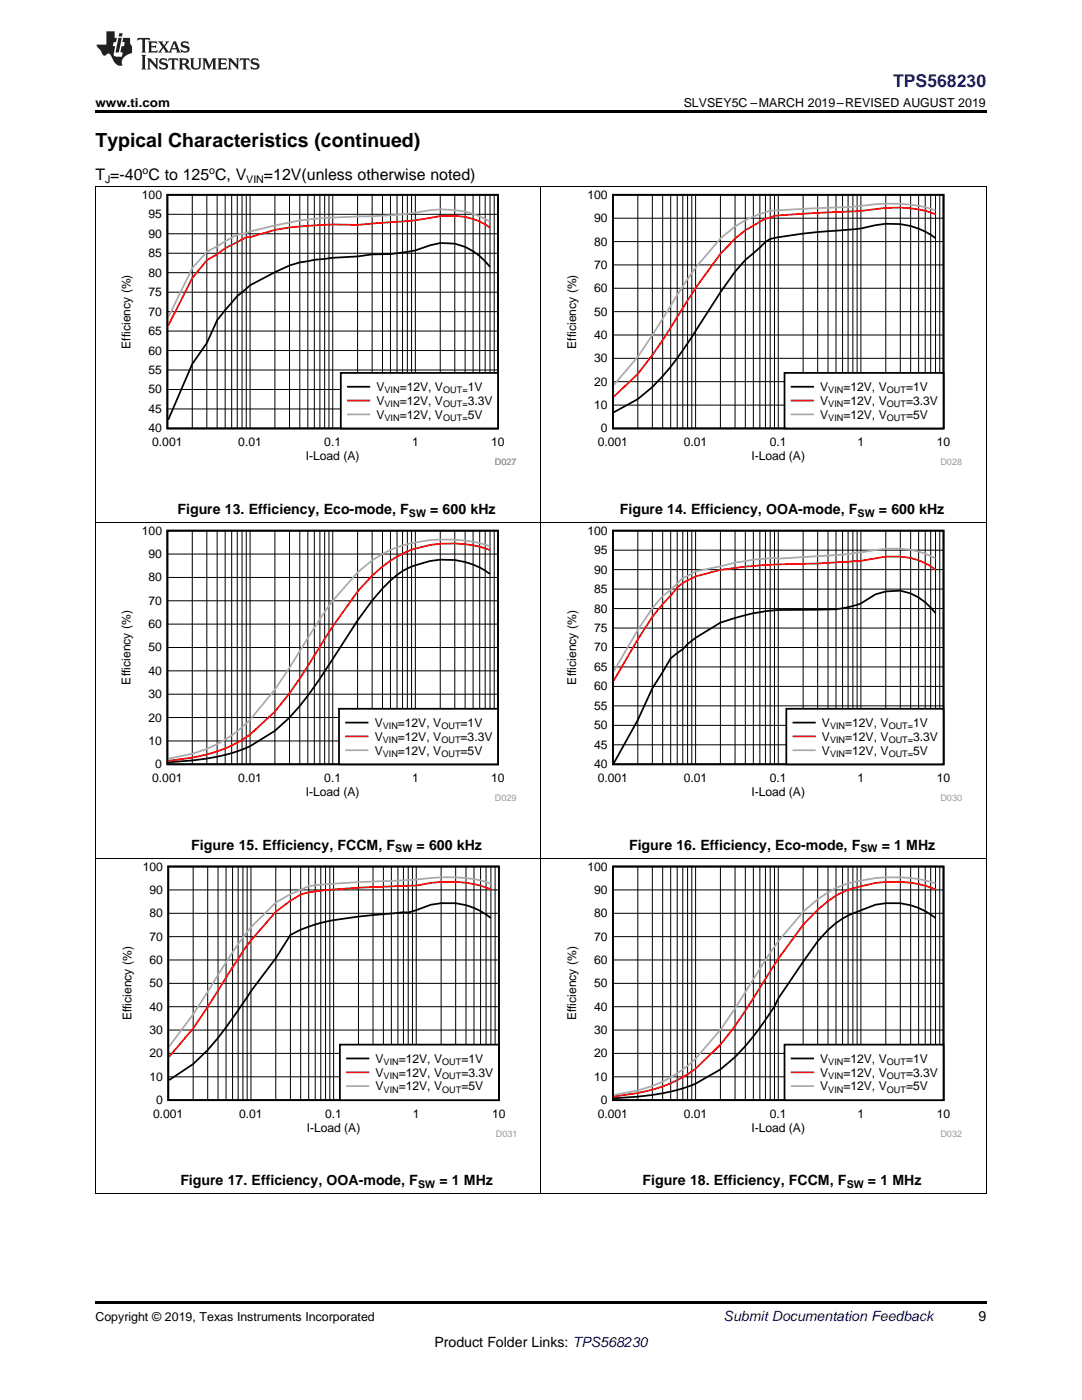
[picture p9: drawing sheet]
<svg xmlns="http://www.w3.org/2000/svg" width="216mm" height="279mm" viewBox="0 0 216 279" stroke-linecap="round" stroke-linejoin="round" font-family="sans-serif">
<path d="M19 259.7h177.8v.5h-177.8z" fill="#000"/>
<path d="M19.1 171.3v67M107.9 171.3v67M196.8 171.3v67M19 238.3h177.8" fill="none" stroke="#000" stroke-width=".2"/>
<path d="M23.9 172h79.1v55h-79.1z" fill-rule="evenodd" fill="#fff"/>
<path d="M33.6 172.9h65.9v46.7h-65.9zM98 183.2a13.7 13.7 0 0 0-14.9-1.6l-1.6 .5-1-.1-6.1 .6a62.1 62.1 0 0 0-10.4 1.6 26.7 26.7 0 0 0-6.1 2.4l-2.9 4.6-4.9 6.6-2.6 3.8a81.9 81.9 0 0 1-6.1 8l-2.9 2.8-4.8 3.1" fill="none" stroke="#000" stroke-width=".35"/>
<g fill="none" stroke="#000" stroke-width=".2">
<path d="M33.6 177.6h66M38.5 172.9v46.7M41.4 172.9v46.7M43.5 172.9v46.7M45.1 172.9v46.7M46.4 172.9v46.7M47.5 172.9v46.7M48.5 172.9v46.7M49.3 172.9v46.7M50.1 172.9v46.7M55 172.9v46.7M57.9 172.9v46.7"/>
<path d="M60 172.9v46.7M61.6 172.9v46.7M62.9 172.9v46.7M64 172.9v46.7M65 172.9v46.7M65.8 172.9v46.7M66.6 172.9v46.7M71.5 172.9v46.7M74.4 172.9v46.7M76.5 172.9v46.7M78.1 172.9v46.7M79.4 172.9v46.7"/>
<path d="M80.5 172.9v46.7M81.5 172.9v46.7M82.3 172.9v46.7M83.1 172.9v46.7M88 172.9v46.7M90.9 172.9v46.7M93 172.9v46.7M94.6 172.9v46.7M95.9 172.9v46.7M97 172.9v46.7M98 172.9v46.7M98.8 172.9v46.7"/>
<path d="M33.6 196.3h66M33.6 191.6h66M33.6 186.9h66M33.6 182.3h66M33.6 214.9h66M33.6 210.2h66M33.6 205.6h66M33.6 200.9h66"/>
</g>
<path d="M98 177.4a24.7 24.7 0 0 0-14.9-.7l-11.6 .5-7.5 .6a10.9 10.9 0 0 0-6.1 2l-2.9 2.2-4.9 5.7-1.6 2.2-7.1 11-2.9 4.3-4.8 5.7" fill="none" stroke="#f00" stroke-width=".35"/>
<path d="M98 176.4a23.3 23.3 0 0 0-10-1.3l-6.5 .5-14.9 .8-5 .4-3.7 1.7-2.9 1.6a40.8 40.8 0 0 0-7.5 8.3l-9 14-4.8 6.5" fill="none" stroke="#aaa" stroke-width=".35"/>
<path d="M67.8 208.5h31.7v11.1h-31.7z" fill-rule="evenodd" fill="#fff"/>
<path d="M67.8 208.5h31.7v11.1h-31.7zM69.2 211.2h4.3" fill="none" stroke="#000" stroke-width=".35"/>
<path d="M69.2 214h4.3" fill="none" stroke="#f00" stroke-width=".35"/>
<path d="M69.2 216.8h4.3" fill="none" stroke="#aaa" stroke-width=".35"/>
<path d="M112.6 172h79.4v55h-79.4z" fill-rule="evenodd" fill="#fff"/>
<path d="M122.3 172.9h66v46.7h-66zM186.7 183.2a14 14 0 0 0-15.7-1.2 16.2 16.2 0 0 0-7.8 5.9l-7.9 11.4a42 42 0 0 1-5 7.5 27.7 27.7 0 0 1-14.1 10.4l-1.1 .3a53.4 53.4 0 0 1-12.6 1.7" fill="none" stroke="#000" stroke-width=".35"/>
<g fill="none" stroke="#000" stroke-width=".2">
<path d="M122.3 177.6h66M127.3 172.9v46.7M130.2 172.9v46.7M132.2 172.9v46.7M133.8 172.9v46.7M135.1 172.9v46.7M136.2 172.9v46.7M137.2 172.9v46.7M138 172.9v46.7M138.8 172.9v46.7M143.8 172.9v46.7M146.7 172.9v46.7"/>
<path d="M148.7 172.9v46.7M150.3 172.9v46.7M151.6 172.9v46.7M152.7 172.9v46.7M153.7 172.9v46.7M154.5 172.9v46.7M155.3 172.9v46.7M160.3 172.9v46.7M163.2 172.9v46.7M165.2 172.9v46.7M166.8 172.9v46.7M168.1 172.9v46.7"/>
<path d="M169.2 172.9v46.7M170.2 172.9v46.7M171 172.9v46.7M171.8 172.9v46.7M176.7 172.9v46.7M179.6 172.9v46.7M181.7 172.9v46.7M183.3 172.9v46.7M184.6 172.9v46.7M185.7 172.9v46.7M186.7 172.9v46.7M187.5 172.9v46.7"/>
<path d="M122.3 196.3h66M122.3 191.6h66M122.3 186.9h66M122.3 182.3h66M122.3 214.9h66M122.3 210.2h66M122.3 205.6h66M122.3 200.9h66"/>
</g>
<path d="M186.7 177.5a24 24 0 0 0-16.5-.2 16.3 16.3 0 0 0-7 4.3l-2.9 3-5 6.7-3.7 5.8a100 100 0 0 1-7.8 11.4l-5 4.8a26.2 26.2 0 0 1-11.5 4.8l-4.8 .7" fill="none" stroke="#f00" stroke-width=".35"/>
<path d="M186.7 176.3a30.5 30.5 0 0 0-19.9 .9l-3.6 2.3-2.9 2.5-5 5.9-2.6 3.7-4 6.4a63.3 63.3 0 0 1-10.7 14 26.6 26.6 0 0 1-15.5 6.5" fill="none" stroke="#aaa" stroke-width=".35"/>
<path d="M156.5 208.5h31.8v11.1h-31.8z" fill-rule="evenodd" fill="#fff"/>
<path d="M156.5 208.5h31.8v11.1h-31.8zM158 211.2h4.2" fill="none" stroke="#000" stroke-width=".35"/>
<path d="M158 214h4.2" fill="none" stroke="#f00" stroke-width=".35"/>
<path d="M158 216.8h4.2" fill="none" stroke="#aaa" stroke-width=".35"/>
<path d="M19.1 104.3v67M107.9 104.3v67M196.8 104.3v67M19 171.3h177.8" fill="none" stroke="#000" stroke-width=".2"/>
<path d="M23.7 104.9h79.4v55h-79.4z" fill-rule="evenodd" fill="#fff"/>
<path d="M33.4 105.9h66v46.6h-66zM97.8 114.5a16.1 16.1 0 0 0-21.5 2.9 104.9 104.9 0 0 0-10.7 15.3l-1.8 2.7a49.8 49.8 0 0 1-8.9 10.5l-5 3a34.3 34.3 0 0 1-11.5 2.9l-4.8 .3" fill="none" stroke="#000" stroke-width=".35"/>
<g fill="none" stroke="#000" stroke-width=".2">
<path d="M33.4 119.9h66M33.4 115.2h66M33.4 110.6h66M38.4 105.9v46.6M41.3 105.9v46.6M43.3 105.9v46.6M44.9 105.9v46.6M46.2 105.9v46.6M47.3 105.9v46.6M48.3 105.9v46.6M49.1 105.9v46.6M49.9 105.9v46.6"/>
<path d="M54.9 105.9v46.6M57.8 105.9v46.6M59.8 105.9v46.6M61.4 105.9v46.6M62.7 105.9v46.6M63.8 105.9v46.6M64.8 105.9v46.6M65.6 105.9v46.6M66.4 105.9v46.6M71.4 105.9v46.6M74.3 105.9v46.6M76.3 105.9v46.6"/>
<path d="M77.9 105.9v46.6M79.2 105.9v46.6M80.3 105.9v46.6M81.3 105.9v46.6M82.1 105.9v46.6M82.9 105.9v46.6M87.8 105.9v46.6M90.7 105.9v46.6M92.8 105.9v46.6M94.4 105.9v46.6M95.7 105.9v46.6M96.8 105.9v46.6"/>
<path d="M97.8 105.9v46.6M98.6 105.9v46.6M33.4 138.5h66M33.4 133.9h66M33.4 129.2h66M33.4 124.6h66M33.4 147.9h66M33.4 143.2h66"/>
</g>
<path d="M97.8 109.8a22.2 22.2 0 0 0-23.5 5.1l-2.9 3.2-5 6.9-3.7 5.8a88.6 88.6 0 0 1-7.8 11.2l-5 4.6a26.4 26.4 0 0 1-11.5 4.6l-4.8 .6" fill="none" stroke="#f00" stroke-width=".35"/>
<path d="M97.8 109a28.6 28.6 0 0 0-21.5 1.6l-2 1.2-2.9 2.4-5 5.7-2.6 3.7-4 6.3a67.5 67.5 0 0 1-11.5 15.2 26.3 26.3 0 0 1-14.7 6.3" fill="none" stroke="#aaa" stroke-width=".35"/>
<path d="M67.6 141.5h31.8v11h-31.8z" fill-rule="evenodd" fill="#fff"/>
<path d="M67.6 141.5h31.8v11h-31.8zM69.1 144.2h4.2" fill="none" stroke="#000" stroke-width=".35"/>
<path d="M69.1 147h4.2" fill="none" stroke="#f00" stroke-width=".35"/>
<path d="M69.1 149.7h4.2" fill="none" stroke="#aaa" stroke-width=".35"/>
<path d="M112.6 104.9h79.4v55h-79.4z" fill-rule="evenodd" fill="#fff"/>
<path d="M122.3 105.9h66v46.6h-66zM186.7 122.4a11.5 11.5 0 0 0-7.1-4.5l-2.9 .1-2 .6a13.4 13.4 0 0 1-7.9 3l-11.5 .1a43.7 43.7 0 0 0-11.5 2.6l-5 3-1.6 1.2-1 1.1-2.4 1.8-3.6 6-2.9 6.3-4.8 8.6" fill="none" stroke="#000" stroke-width=".35"/>
<g fill="none" stroke="#000" stroke-width=".2">
<path d="M122.3 117.6h66M122.3 113.7h66M122.3 109.8h66M127.3 105.9v46.6M130.2 105.9v46.6M132.2 105.9v46.6M133.8 105.9v46.6M135.1 105.9v46.6M136.2 105.9v46.6M137.2 105.9v46.6M138 105.9v46.6M138.8 105.9v46.6"/>
<path d="M143.8 105.9v46.6M146.7 105.9v46.6M148.7 105.9v46.6M150.3 105.9v46.6M151.6 105.9v46.6M152.7 105.9v46.6M153.7 105.9v46.6M154.5 105.9v46.6M155.3 105.9v46.6M160.3 105.9v46.6M163.2 105.9v46.6M165.2 105.9v46.6"/>
<path d="M166.8 105.9v46.6M168.1 105.9v46.6M169.2 105.9v46.6M170.2 105.9v46.6M171 105.9v46.6M171.8 105.9v46.6M176.7 105.9v46.6M179.6 105.9v46.6M181.7 105.9v46.6M183.3 105.9v46.6M184.6 105.9v46.6M185.7 105.9v46.6"/>
<path d="M186.7 105.9v46.6M187.5 105.9v46.6M122.3 137h66M122.3 133.1h66M122.3 129.2h66M122.3 125.3h66M122.3 121.5h66M122.3 148.6h66M122.3 144.8h66M122.3 140.9h66"/>
</g>
<path d="M186.7 113.7a13.3 13.3 0 0 0-10-2.6 82.7 82.7 0 0 1-13.5 1.4l-7.9 .1a94.9 94.9 0 0 0-11.5 1.1l-5 1.3a9.4 9.4 0 0 0-5 3.9l-1.6 1.7-2 2.5-2.9 4.5-4.8 8.2" fill="none" stroke="#f00" stroke-width=".35"/>
<path d="M186.7 111.5a17.6 17.6 0 0 0-12-1.7l-2.9 .5h-.8a51.9 51.9 0 0 1-7.8 .7l-7.9 .5-.8-.2-.8 .1-3.4 .3-3.6 .6-7.9 1.7-2.6 1.3-2.4 2.4-1.6 1.3-2 2.4-2.9 4.3-4.8 8.3" fill="none" stroke="#aaa" stroke-width=".35"/>
<path d="M156.9 141.5h31.4v11h-31.4z" fill-rule="evenodd" fill="#fff"/>
<path d="M156.9 141.5h31.4v11h-31.4zM158.3 144.2h4.3" fill="none" stroke="#000" stroke-width=".35"/>
<path d="M158.3 147h4.3" fill="none" stroke="#f00" stroke-width=".35"/>
<path d="M158.3 149.7h4.3" fill="none" stroke="#aaa" stroke-width=".35"/>
<path d="M19.1 37.3v67M107.9 37.3v67M196.8 37.3v67M19 104.2h177.8" fill="none" stroke="#000" stroke-width=".2"/>
<path d="M23.7 37.9h79.4v55h-79.4z" fill-rule="evenodd" fill="#fff"/>
<path d="M33.4 38.9h66v46.6h-66zM97.8 53.3a11.4 11.4 0 0 0-10-4.8l-2 .5a25.9 25.9 0 0 1-9.5 1.7l-2 .1-2.9 .4-5 .2-3.7 .5-2.9 .5-2 .6-2.9 1.3-5 2.6a28.3 28.3 0 0 0-6.6 7l-2 4.6-2.9 4.1-4.8 11.2" fill="none" stroke="#000" stroke-width=".35"/>
<g fill="none" stroke="#000" stroke-width=".2">
<path d="M38.4 38.9v46.6M41.3 38.9v46.6M43.3 38.9v46.6M44.9 38.9v46.6M46.2 38.9v46.6M47.3 38.9v46.6M48.3 38.9v46.6M49.1 38.9v46.6M49.9 38.9v46.6M54.9 38.9v46.6M57.8 38.9v46.6M59.8 38.9v46.6"/>
<path d="M61.4 38.9v46.6M62.7 38.9v46.6M63.8 38.9v46.6M64.8 38.9v46.6M65.6 38.9v46.6M66.4 38.9v46.6M71.4 38.9v46.6M74.3 38.9v46.6M76.3 38.9v46.6M77.9 38.9v46.6M79.2 38.9v46.6M80.3 38.9v46.6"/>
<path d="M81.3 38.9v46.6M82.1 38.9v46.6M82.9 38.9v46.6M87.8 38.9v46.6M90.7 38.9v46.6M92.8 38.9v46.6M94.4 38.9v46.6M95.7 38.9v46.6M96.8 38.9v46.6M97.8 38.9v46.6M98.6 38.9v46.6M33.4 58.3h66"/>
<path d="M33.4 54.4h66M33.4 50.5h66M33.4 46.7h66M33.4 42.8h66M33.4 77.7h66M33.4 73.8h66M33.4 70h66M33.4 66.1h66M33.4 62.2h66M33.4 81.6h66"/>
</g>
<path d="M97.8 45.4a13.6 13.6 0 0 0-10-2.3 92.7 92.7 0 0 1-13.5 1.5l-2.9 .3-5-.1a101.7 101.7 0 0 0-11.5 1.1l-5 1.4h-.8l-4.2 2.2-1.6 1.2-2 1.2-2.9 3.6-4.8 9.5" fill="none" stroke="#f00" stroke-width=".35"/>
<path d="M97.8 44.2a18.1 18.1 0 0 0-12-2.2 70.3 70.3 0 0 1-14.4 1.2l-5 .2a59.4 59.4 0 0 0-11.5 1.6l-5 1.2-.8 .3-1.8 .3-6 3.5-2.9 3.2-4.8 9.8" fill="none" stroke="#aaa" stroke-width=".35"/>
<path d="M68 74.4h31.4v11.1h-31.4z" fill-rule="evenodd" fill="#fff"/>
<path d="M68 74.4h31.4v11.1h-31.4zM69.4 77.2h4.3" fill="none" stroke="#000" stroke-width=".35"/>
<path d="M69.4 79.9h4.3" fill="none" stroke="#f00" stroke-width=".35"/>
<path d="M69.4 82.7h4.3" fill="none" stroke="#aaa" stroke-width=".35"/>
<path d="M112.6 37.9h79.4v55h-79.4z" fill-rule="evenodd" fill="#fff"/>
<path d="M122.3 38.9h66v46.6h-66zM186.7 47.5a14.8 14.8 0 0 0-12-2.6 43.7 43.7 0 0 1-9.5 1.2 87.4 87.4 0 0 0-11.5 1.6l-1 .6-1.1 1.1a28.8 28.8 0 0 0-7.8 8.9l-7.6 11.6a41.3 41.3 0 0 1-8.9 9.8l-4.8 2.6" fill="none" stroke="#000" stroke-width=".35"/>
<g fill="none" stroke="#000" stroke-width=".2">
<path d="M127.3 38.9v46.6M130.2 38.9v46.6M132.2 38.9v46.6M133.8 38.9v46.6M135.1 38.9v46.6M136.2 38.9v46.6M137.2 38.9v46.6M138 38.9v46.6M138.8 38.9v46.6M143.8 38.9v46.6M146.7 38.9v46.6M148.7 38.9v46.6"/>
<path d="M150.3 38.9v46.6M151.6 38.9v46.6M152.7 38.9v46.6M153.7 38.9v46.6M154.5 38.9v46.6M155.3 38.9v46.6M160.3 38.9v46.6M163.2 38.9v46.6M165.2 38.9v46.6M166.8 38.9v46.6M168.1 38.9v46.6M169.2 38.9v46.6"/>
<path d="M170.2 38.9v46.6M171 38.9v46.6M171.8 38.9v46.6M176.7 38.9v46.6M179.6 38.9v46.6M181.7 38.9v46.6M183.3 38.9v46.6M184.6 38.9v46.6M185.7 38.9v46.6M186.7 38.9v46.6M187.5 38.9v46.6M122.3 57.5h66"/>
<path d="M122.3 52.9h66M122.3 48.2h66M122.3 43.5h66M122.3 76.2h66M122.3 71.5h66M122.3 66.9h66M122.3 62.2h66M122.3 80.8h66"/>
</g>
<path d="M186.7 42.8a22.5 22.5 0 0 0-12-1.1l-2.9 .4-17.3 1-1.8 .6-1.1 .5-2.9 1.7-2 1.7-2.9 3.1-5 6.8-3.7 5.8a94.4 94.4 0 0 1-7.8 11.3l-4.8 4.6" fill="none" stroke="#f00" stroke-width=".35"/>
<path d="M186.7 42a29.4 29.4 0 0 0-14.9-.9l-16.5 .9a16.6 16.6 0 0 0-8.6 3.2l-2.9 2.4-5 5.8-2.6 3.7-6 9.8-2.9 4.3-4.8 5.7" fill="none" stroke="#aaa" stroke-width=".35"/>
<path d="M156.5 74.4h31.8v11.1h-31.8z" fill-rule="evenodd" fill="#fff"/>
<path d="M156.5 74.4h31.8v11.1h-31.8zM158 77.2h4.2" fill="none" stroke="#000" stroke-width=".35"/>
<path d="M158 79.9h4.2" fill="none" stroke="#f00" stroke-width=".35"/>
<path d="M158 82.7h4.2" fill="none" stroke="#aaa" stroke-width=".35"/>
<path d="M19 37.2h177.8" fill="none" stroke="#000" stroke-width=".2"/>
<path d="M19 22h177.8v.5h-177.8z" fill="#000"/>
<g fill="#231f20">
<path d="M27.5 7.6l-.1 .5 .4-.2h.6v.1v2.1l-.2 .4h1l-.3-.4v-2.1l.1-.1h.5l.5 .2-.2-.5zM29.5 8.3l.2 .3v1.5l-.2 .4h1.8l.2-.6a1.04 1.04 0 0 1-1.3 .2v-.7h.6l.3 .2v-.6l-.3 .2h-.6v-.6l.8-.1 .4 .3-.2-.5zM31.5 8.3l.9 1.1-.9 1.1h.8l-.2-.2 .5-.7 .4 .7-.2 .2h1.5l-.1-.2 .1-.4h.9l.1 .4-.2 .2h1l-.3-.3-.7-1.9h-.5l-.9 2-.8-1 .9-1h-.8l.1 .3-.3 .5-.4-.6 .2-.2zM34.7 8.6l.4 1h-.7zM36.3 8.4a.63 .63 0 0 0-.2 .7 .63 .63 0 0 0 .6 .4l.6 .2 .1 .2a.75 .75 0 0 1-.7 .4 .75 .75 0 0 1-.6-.5l.1 .7 .1-.1a1.11 1.11 0 0 0 1.5-.6 1.13 1.13 0 0 0-1.2-.8l-.1-.4a1.04 1.04 0 0 1 1.2 .2l-.2-.5-.1 .1-.5-.2zM28.2 10.9l.2 .4v2.2l-.2 .4h1l-.3-.4v-2.2l.3-.4zM29.3 11.6l.3 .4v1.5l-.3 .4h.8l-.2-.4v-1.3l1.5 1.7v-1.9l.2-.4h-.7l.2 .4v.9l-1.1-1.3zM32 11.8a.62 .62 0 0 0-.2 .7 .62 .62 0 0 0 .6 .4l.6 .1 .1 .3a.76 .76 0 0 1-.7 .3 .76 .76 0 0 1-.6-.4l.1 .7 .1-.1a1.11 1.11 0 0 0 1.5-.6 1.13 1.13 0 0 0-1.2-.8l-.1-.4a1.04 1.04 0 0 1 1.2 .2l-.2-.6-.1 .1-.5-.1zM33.7 11.6l-.2 .6a.61 .61 0 0 1 .8-.3v1.6l-.2 .4h.9l-.2-.4v-1.6a.63 .63 0 0 1 .8 .3l-.2-.6zM35.6 11.6l.3 .4v1.5l-.3 .4h1l-.2-.2v-.8l.5 .2a.76 .76 0 0 0 1.2 .7l-1-1a.58 .58 0 0 0 .6-.5 .58 .58 0 0 0-.5-.6zM36.4 11.9h.1a.45 .45 0 0 1 .5 .1 .45 .45 0 0 1 .1 .5l-.7 .2zM37.9 11.6l.2 .2a2.17 2.17 0 0 0 .3 1.9 .99 .99 0 0 0 1.6-.6v-1.1l.2-.4h-.7l.2 .2a1.92 1.92 0 0 1-.2 1.8 .6 .6 0 0 1-.9-.5v-1.1l.2-.4zM40.4 11.6l.2 .4v1.5l-.2 .4h.7l-.2-.4v-1.4l.8 1.8 .8-1.8v1.4l-.2 .4h.9l-.2-.4v-1.5l.2-.4h-.8l-.6 1.5-.6-1.5zM43.4 11.6l.2 .4v1.5l-.2 .4h1.8l.2-.6a1.04 1.04 0 0 1-1.3 .1v-.6h.5l.4 .2v-.6l-.4 .2h-.5v-.7h.8l.3 .3-.1-.6zM45.5 11.6l.2 .4v1.5l-.2 .4h.7l-.2-.4v-1.3l1.5 1.7v-1.9l.2-.4h-.7l.2 .4v.9l-1.1-1.3zM47.9 11.6l-.1 .6a.61 .61 0 0 1 .8-.3v1.6l-.3 .4h1l-.3-.4 .1-1.6a.63 .63 0 0 1 .7 .3l-.1-.6zM50.2 11.8a.62 .62 0 0 0-.2 .7 .62 .62 0 0 0 .6 .4l.6 .1 .2 .3a.76 .76 0 0 1-.8 .3 .76 .76 0 0 1-.6-.4l.1 .7 .2-.1a1.11 1.11 0 0 0 1.5-.6 1.13 1.13 0 0 0-1.3-.8l-.1-.4a1.04 1.04 0 0 1 1.2 .2l-.1-.6-.2 .1-.5-.1z"/>
<path d="M21.2 6.3v2.6h-1.9l.1 .4 .7 .9a.91 .91 0 0 0 1 .8 .56 .56 0 0 1 .5-.3 .56 .56 0 0 1 .5 .3l.4 .8a1.53 1.53 0 0 0 1.9 1.2 1.54 1.54 0 0 1 1-2.1l.9-.3v-1.4a1.52 1.52 0 0 1-.3-1.6h-1.4l-.2 .8h.5l-.2 .8h-.4l-.2 1v.2l.4 .1-.2 .8a1.93 1.93 0 0 1-1.6-.3l.3-1.8h-.5l.2-.8h.4l.2-.8h-.4v-1.3zM23.6 7.6l-.6 2.9h.7l.6-2.9zM23.8 6.6l-.1 .7h.6l.2-.7z"/>
</g>
<text font-size="3.9" x="19" y="29.3">Typical Characteristics (continued)</text>
<text font-size="3.5" fill="#00f" x="178.2" y="17.3">TPS568230</text>
<g font-size="3.2">
<text x="19" y="36">T =-40 C to 125 C, V</text>
<text x="52.7" y="36">=12V(unless otherwise noted)</text>
</g>
<g font-size="2.8">
<text x="35.4" y="102.5">Figure 13. Efficiency, Eco-mode, F</text>
<text x="85.8" y="102.5">= 600 kHz</text>
<text x="123.7" y="102.5">Figure 14. Efficiency, OOA-mode, F</text>
<text x="175.4" y="102.5">= 600 kHz</text>
<text x="38.2" y="169.5">Figure 15. Efficiency, FCCM, F</text>
<text x="83.1" y="169.5">= 600 kHz</text>
<text x="125.5" y="169.5">Figure 16. Efficiency, Eco-mode, F</text>
<text x="175.9" y="169.5">= 1 MHz</text>
<text x="36" y="236.6">Figure 17. Efficiency, OOA-mode, F</text>
<text x="87.7" y="236.6">= 1 MHz</text>
<text x="128.2" y="236.6">Figure 18. Efficiency, FCCM, F</text>
<text x="173.2" y="236.6">= 1 MHz</text>
<text x="195.3" y="263.6">9</text>
<text x="86.7" y="268.9">Product Folder Links: TPS568230</text>
</g>
<text font-size="2.8" fill="#0000c8" x="144.4" y="263.6">Submit Documentation Feedback</text>
<g font-size="2.5">
<text x="19" y="21.4">www.ti.com</text>
<text x="136.4" y="21.4">SLVSEY5C –MARCH 2019–REVISED AUGUST 2019</text>
<text x="19" y="263.6">Copyright © 2019, Texas Instruments Incorporated</text>
</g>
<g font-size="2.4">
<text x="28.3" y="39.7">100</text>
<text x="117.2" y="39.7">100</text>
<text x="29.6" y="47.4">90</text>
<text x="29.6" y="43.6">95</text>
<text x="118.5" y="44.3">90</text>
<text x="29.6" y="51.3">85</text>
<text x="118.5" y="53.7">70</text>
<text x="118.5" y="49">80</text>
<text x="29.6" y="59.1">75</text>
<text x="29.6" y="55.2">80</text>
<text x="118.5" y="58.3">60</text>
<text x="29.6" y="63">70</text>
<text x="118.5" y="63">50</text>
<text x="26.1" y="69.6" transform="rotate(-90 26.1 69.6)">Efficiency (%)</text>
<text x="29.6" y="70.8">60</text>
<text x="29.6" y="66.9">65</text>
<text x="115" y="69.6" transform="rotate(-90 115 69.6)">Efficiency (%)</text>
<text x="118.5" y="67.6">40</text>
<text x="29.6" y="74.6">55</text>
<text x="118.5" y="77">20</text>
<text x="118.5" y="72.3">30</text>
<text x="29.6" y="82.4">45</text>
<text x="29.6" y="78.5">50</text>
<text x="75.1" y="78">V</text>
<text x="75.1" y="80.8">V</text>
<text x="75.1" y="83.6">V</text>
<text x="79.8" y="78">=12V, V</text>
<text x="79.8" y="80.8">=12V, V</text>
<text x="79.8" y="83.6">=12V, V</text>
<text x="93.3" y="78">1V</text>
<text x="93.3" y="80.8">3.3V</text>
<text x="93.3" y="83.6">5V</text>
<text x="118.5" y="81.6">10</text>
<text x="163.7" y="78">V</text>
<text x="163.7" y="80.8">V</text>
<text x="163.7" y="83.6">V</text>
<text x="168.3" y="78">=12V, V</text>
<text x="168.3" y="80.8">=12V, V</text>
<text x="168.3" y="83.6">=12V, V</text>
<text x="180.8" y="78">=1V</text>
<text x="180.8" y="80.8">=3.3V</text>
<text x="180.8" y="83.6">=5V</text>
<text x="29.6" y="86.3">40</text>
<text x="30.4" y="89.1">0.001</text>
<text x="47.6" y="89.1">0.01</text>
<text x="64.7" y="89.1">0.1</text>
<text x="82.2" y="89.1">1</text>
<text x="98" y="89.1">10</text>
<text x="119.3" y="89.1">0.001</text>
<text x="119.9" y="86.3">0</text>
<text x="136.5" y="89.1">0.01</text>
<text x="153.6" y="89.1">0.1</text>
<text x="171.1" y="89.1">1</text>
<text x="186.9" y="89.1">10</text>
<text x="61" y="91.8">I-Load (A)</text>
<text x="149.9" y="91.8">I-Load (A)</text>
<text x="28.3" y="106.7">100</text>
<text x="117.2" y="106.7">100</text>
<text x="29.6" y="111.4">90</text>
<text x="118.5" y="110.6">95</text>
<text x="29.6" y="116">80</text>
<text x="118.5" y="118.4">85</text>
<text x="118.5" y="114.5">90</text>
<text x="29.6" y="125.3">60</text>
<text x="29.6" y="120.7">70</text>
<text x="118.5" y="122.2">80</text>
<text x="29.6" y="130">50</text>
<text x="118.5" y="130">70</text>
<text x="118.5" y="126.1">75</text>
<text x="26.1" y="136.6" transform="rotate(-90 26.1 136.6)">Efficiency (%)</text>
<text x="29.6" y="134.7">40</text>
<text x="115" y="136.6" transform="rotate(-90 115 136.6)">Efficiency (%)</text>
<text x="118.5" y="137.8">60</text>
<text x="118.5" y="133.9">65</text>
<text x="29.6" y="144">20</text>
<text x="29.6" y="139.3">30</text>
<text x="118.5" y="141.7">55</text>
<text x="29.6" y="148.7">10</text>
<text x="74.8" y="145.1">V</text>
<text x="74.8" y="147.8">V</text>
<text x="79.4" y="145.1">=12V, V</text>
<text x="79.4" y="147.8">=12V, V</text>
<text x="91.9" y="145.1">=1V</text>
<text x="91.9" y="147.8">=3.3V</text>
<text x="118.5" y="149.4">45</text>
<text x="118.5" y="145.6">50</text>
<text x="164" y="145.1">V</text>
<text x="164" y="147.8">V</text>
<text x="168.7" y="145.1">=12V, V</text>
<text x="168.7" y="147.8">=12V, V</text>
<text x="182.2" y="145.1">1V</text>
<text x="182.2" y="147.8">3.3V</text>
<text x="31" y="153.3">0</text>
<text x="74.8" y="150.6">V</text>
<text x="79.4" y="150.6">=12V, V</text>
<text x="91.9" y="150.6">=5V</text>
<text x="118.5" y="153.3">40</text>
<text x="164" y="150.6">V</text>
<text x="168.7" y="150.6">=12V, V</text>
<text x="182.2" y="150.6">5V</text>
<text x="30.4" y="156.1">0.001</text>
<text x="47.6" y="156.1">0.01</text>
<text x="61" y="158.8">I-Load (A)</text>
<text x="64.7" y="156.1">0.1</text>
<text x="82.2" y="156.1">1</text>
<text x="98" y="156.1">10</text>
<text x="119.3" y="156.1">0.001</text>
<text x="136.5" y="156.1">0.01</text>
<text x="149.9" y="158.8">I-Load (A)</text>
<text x="153.6" y="156.1">0.1</text>
<text x="171.1" y="156.1">1</text>
<text x="186.9" y="156.1">10</text>
<text x="28.5" y="173.7">100</text>
<text x="117.2" y="173.7">100</text>
<text x="29.8" y="178.4">90</text>
<text x="118.5" y="178.4">90</text>
<text x="29.8" y="183.1">80</text>
<text x="118.5" y="183.1">80</text>
<text x="29.8" y="187.7">70</text>
<text x="118.5" y="187.7">70</text>
<text x="29.8" y="197">50</text>
<text x="29.8" y="192.4">60</text>
<text x="118.5" y="197">50</text>
<text x="118.5" y="192.4">60</text>
<text x="26.2" y="203.6" transform="rotate(-90 26.2 203.6)">Efficiency (%)</text>
<text x="29.8" y="201.7">40</text>
<text x="115" y="203.6" transform="rotate(-90 115 203.6)">Efficiency (%)</text>
<text x="118.5" y="201.7">40</text>
<text x="29.8" y="206.4">30</text>
<text x="118.5" y="206.4">30</text>
<text x="29.8" y="215.7">10</text>
<text x="29.8" y="211">20</text>
<text x="74.9" y="212.1">V</text>
<text x="74.9" y="214.9">V</text>
<text x="79.6" y="212.1">=12V, V</text>
<text x="79.6" y="214.9">=12V, V</text>
<text x="92.1" y="212.1">=1V</text>
<text x="92.1" y="214.9">=3.3V</text>
<text x="118.5" y="215.7">10</text>
<text x="118.5" y="211">20</text>
<text x="163.7" y="212.1">V</text>
<text x="163.7" y="214.9">V</text>
<text x="168.3" y="212.1">=12V, V</text>
<text x="168.3" y="214.9">=12V, V</text>
<text x="180.8" y="212.1">=1V</text>
<text x="180.8" y="214.9">=3.3V</text>
<text x="31.2" y="220.4">0</text>
<text x="74.9" y="217.6">V</text>
<text x="79.6" y="217.6">=12V, V</text>
<text x="92.1" y="217.6">=5V</text>
<text x="119.9" y="220.4">0</text>
<text x="163.7" y="217.6">V</text>
<text x="168.3" y="217.6">=12V, V</text>
<text x="180.8" y="217.6">=5V</text>
<text x="30.6" y="223.1">0.001</text>
<text x="47.7" y="223.1">0.01</text>
<text x="61.2" y="225.9">I-Load (A)</text>
<text x="64.9" y="223.1">0.1</text>
<text x="82.4" y="223.1">1</text>
<text x="98.2" y="223.1">10</text>
<text x="119.3" y="223.1">0.001</text>
<text x="136.5" y="223.1">0.01</text>
<text x="149.9" y="225.9">I-Load (A)</text>
<text x="153.6" y="223.1">0.1</text>
<text x="171.1" y="223.1">1</text>
<text x="186.9" y="223.1">10</text>
</g>
<g font-size="2.1">
<text x="28.4" y="34.7">o</text>
<text x="41.7" y="34.7">o</text>
<text x="21" y="36.6">J</text>
<text x="49.1" y="36.6">VIN</text>
<text x="81.6" y="103.1">SW</text>
<text x="171.1" y="103.1">SW</text>
<text x="78.9" y="170.1">SW</text>
<text x="171.7" y="170.1">SW</text>
<text x="83.4" y="237.1">SW</text>
<text x="168.9" y="237.1">SW</text>
</g>
<g font-size="1.8">
<text x="76.7" y="78.5">VIN</text>
<text x="76.7" y="81.2">VIN</text>
<text x="76.7" y="84">VIN</text>
<text x="88.4" y="78.5">OUT=</text>
<text x="88.4" y="81.2">OUT=</text>
<text x="88.4" y="84">OUT=</text>
<text x="165.3" y="78.5">VIN</text>
<text x="165.3" y="81.2">VIN</text>
<text x="165.3" y="84">VIN</text>
<text x="177" y="78.5">OUT</text>
<text x="177" y="81.2">OUT</text>
<text x="177" y="84">OUT</text>
<text x="76.4" y="145.5">VIN</text>
<text x="76.4" y="148.2">VIN</text>
<text x="88.1" y="145.5">OUT</text>
<text x="88.1" y="148.2">OUT</text>
<text x="165.6" y="145.5">VIN</text>
<text x="165.6" y="148.2">VIN</text>
<text x="177.3" y="145.5">OUT=</text>
<text x="177.3" y="148.2">OUT=</text>
<text x="76.4" y="151">VIN</text>
<text x="88.1" y="151">OUT</text>
<text x="165.6" y="151">VIN</text>
<text x="177.3" y="151">OUT=</text>
<text x="76.6" y="212.5">VIN</text>
<text x="76.6" y="215.3">VIN</text>
<text x="88.3" y="212.5">OUT</text>
<text x="88.3" y="215.3">OUT</text>
<text x="165.3" y="212.5">VIN</text>
<text x="165.3" y="215.3">VIN</text>
<text x="177" y="212.5">OUT</text>
<text x="177" y="215.3">OUT</text>
<text x="76.6" y="218">VIN</text>
<text x="88.3" y="218">OUT</text>
<text x="165.3" y="218">VIN</text>
<text x="177" y="218">OUT</text>
</g>
<g font-size="1.8" fill="#999">
<text x="98.8" y="92.9">D027</text>
<text x="187.7" y="92.9">D028</text>
<text x="98.8" y="159.9">D029</text>
<text x="187.7" y="159.9">D030</text>
<text x="98.9" y="226.9">D031</text>
<text x="187.7" y="226.9">D032</text>
</g>
</svg>
